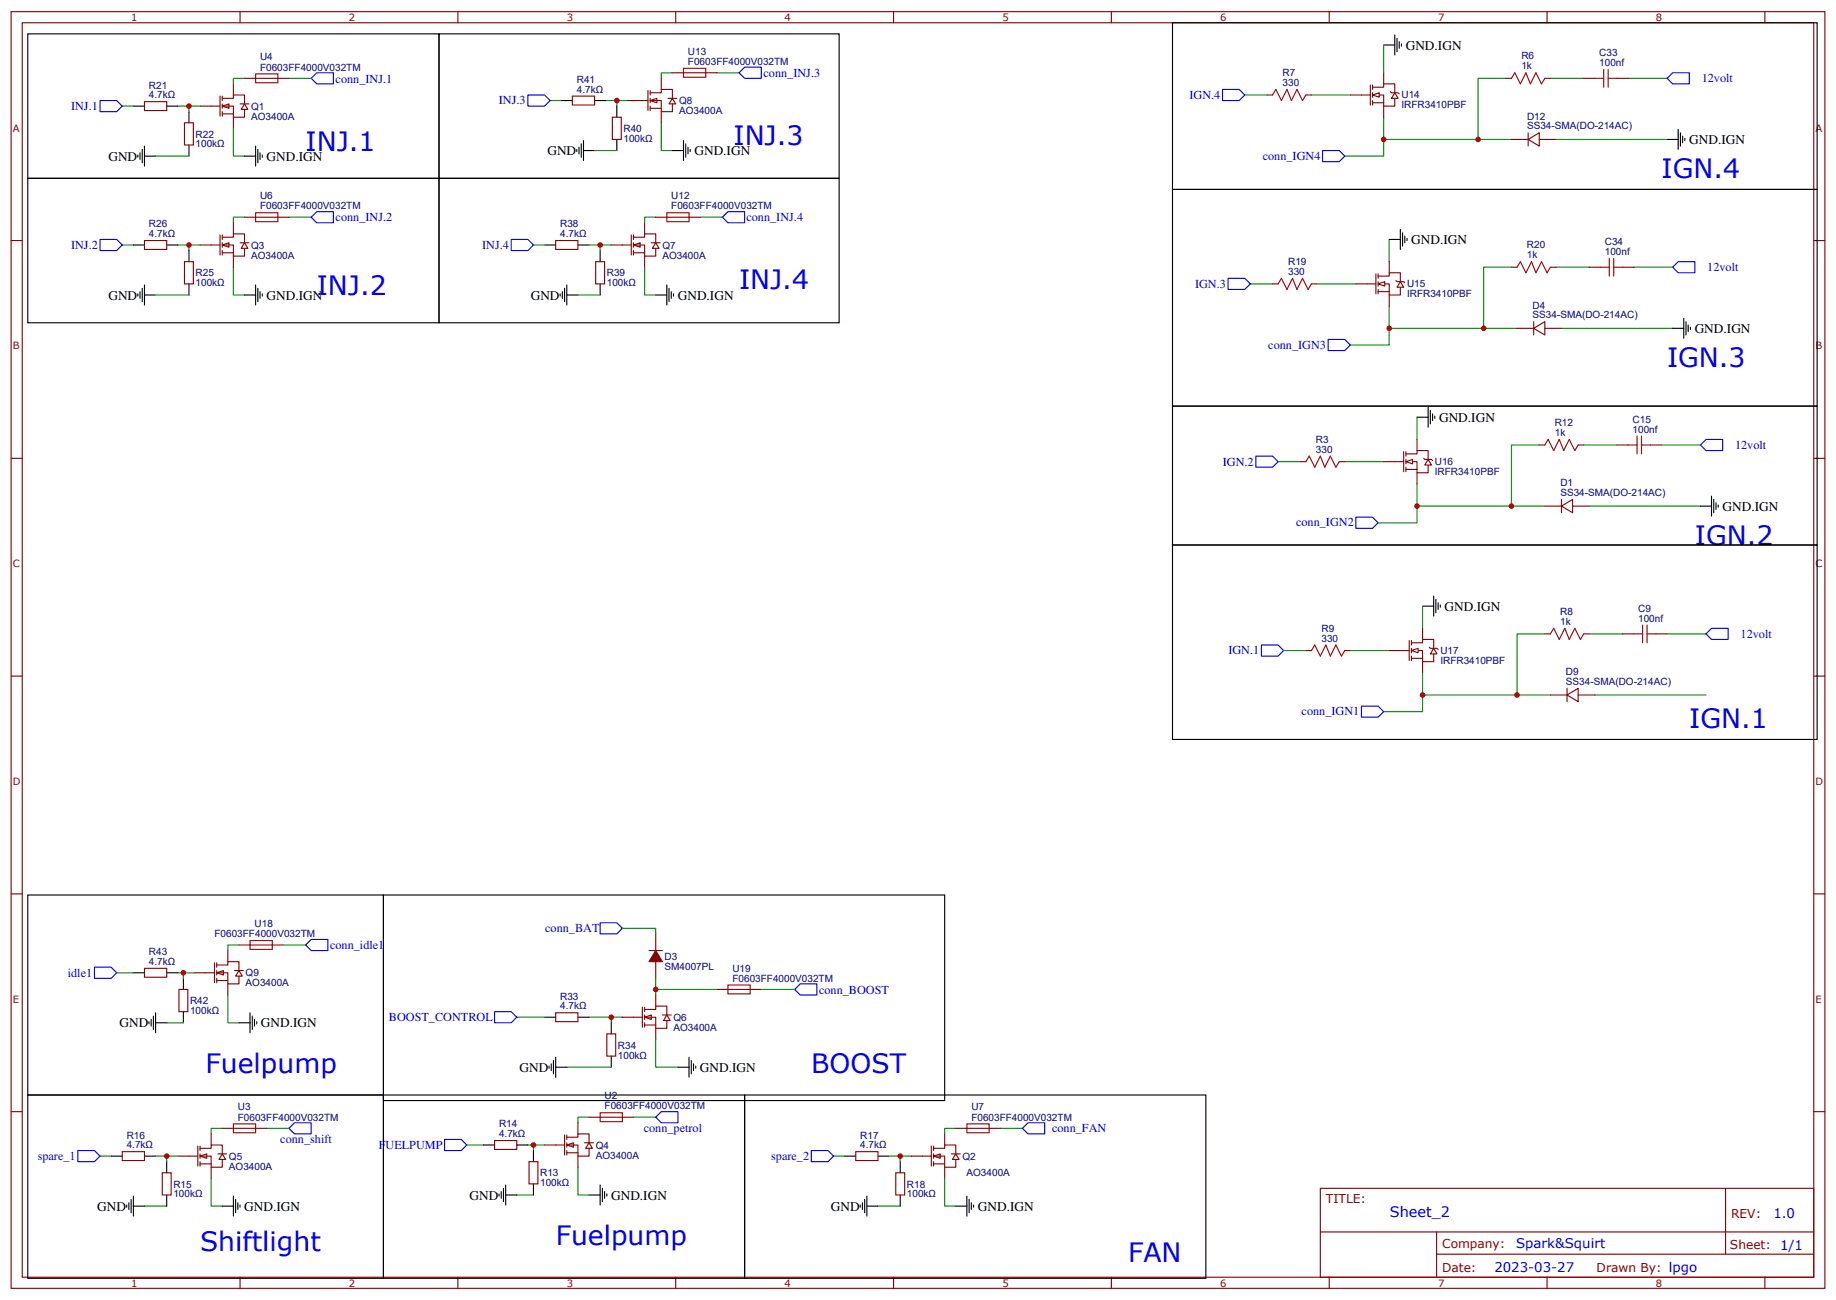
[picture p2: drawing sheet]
<svg xmlns="http://www.w3.org/2000/svg" width="583mm" height="413mm" viewBox="0 0 583 413" stroke-linecap="round" stroke-linejoin="round" font-family="sans-serif">
<g fill="none" stroke="#870000" stroke-width=".35">
<path d="M3.5 3.7h575.8v405.3h-575.8zM7.1 7.2h568.6v398.3h-568.6zM76.2 3.7v3.5M145.3 3.7v3.5M214.5 3.7v3.5M283.6 3.7v3.5M352.8 3.7v3.5M421.9 3.7v3.5M491.1 3.7v3.5M560.2 3.7v3.5M3.5 76.4h3.6M575.7 76.4h3.6"/>
<path d="M3.5 145.5h3.6M575.7 145.5h3.6M3.5 214.7h3.6M575.7 214.7h3.6M3.5 283.8h3.6M575.7 283.8h3.6M3.5 353h3.6M575.7 353h3.6M419.1 377.3h156.6v28.2h-156.6zM547.7 377.3v20.9M419.1 391.1h156.5M456 391.1v14.2"/>
<path d="M456 398.2h119.6M76.2 405.5v3.5M145.3 405.5v3.5M214.5 405.5v3.5M283.6 405.5v3.5M352.8 405.5v3.5M421.9 405.5v3.5M491.1 405.5v3.5M560.2 405.5v3.5"/>
</g>
<path d="M100.5 23.1h5.3v3.5h-5.3l-1.7-1.7z" fill="none" stroke="#00f" stroke-width=".35"/>
<g fill="#fff" stroke="#870000" stroke-width=".35">
<path d="M70.6 33.7l2.1-.7v1.4z"/>
<path d="M77.6 33l1.1 1.7h-2.1z"/>
</g>
<g fill="none" stroke="#870000" stroke-width=".35">
<path d="M45.9 32.3h7v2.8h-7zM58.6 39h2.8v7h-2.8zM63.5 33.7h6.4M69.9 30.5v6.4M70.6 31.2h3.5v-1h3.5v2.8M70.6 33.7h3.5v3.5h3.5v-2.5M70.6 36.2h3.5M70.6 30.5v1.4M70.6 33v1.4M70.6 35.5v1.4M74.1 26.6v3.6M74.1 37.2v3.5"/>
<path d="M76.2 33h2.8M77.6 24.9h14.1M45.9 76.4h7v2.8h-7zM77.6 69h14.1M58.6 83.1h2.8v7h-2.8z"/>
</g>
<path d="M8.8 10.8h130.5v45.8h-130.5zM42.3 33.7h3.6M52.9 33.7h3.5M60 35.5v3.5M60 46v3.6M42.3 77.8h3.6M52.9 77.8h3.5M60 79.6v3.5M60 90.1v3.6" fill="none" stroke="#000" stroke-width=".35"/>
<path d="M38.8 33.7h3.5M56.4 33.7h7.1M60 33.7v1.8M77.6 24.9h-3.5v1.7M91.7 24.9h7.1M74.1 40.7v8.9h3.5M38.8 77.8h3.5M56.4 77.8h7.1M60 77.8v1.8M77.6 69h-3.5v1.7M91.7 69h7.1M74.1 84.8v8.9h3.5" fill="none" stroke="#008700" stroke-width=".35"/>
<path d="M31.8 31.9h5.2l1.8 1.8-1.8 1.8h-5.2zM31.8 76h5.2l1.8 1.8-1.8 1.8h-5.2z" fill="none" stroke="#00f" stroke-width=".35"/>
<path d="M81.1 23.5h7.1v2.8h-7.1zM81.1 67.6h7.1v2.8h-7.1z" fill="none" stroke="#a10000" stroke-width=".35"/>
<g fill="#fff" stroke="#870000" stroke-width=".35">
<path d="M70.6 77.8l2.1-.7v1.4z"/>
<path d="M77.6 77.1l1.1 1.7h-2.1z"/>
</g>
<path d="M63.5 77.8h6.4M69.9 74.6v6.4M70.6 75.3h3.5v-1h3.5v2.8M70.6 77.8h3.5v3.5h3.5v-2.5M70.6 74.6v1.4M70.6 77.1v1.4M70.6 79.6v1.4M74.1 70.7v3.6M76.2 77.1h2.8M70.6 80.3h3.5M74.1 81.3v3.5M192.6 328.3h2.8v7h-2.8z" fill="none" stroke="#870000" stroke-width=".35"/>
<path d="M98.8 69l1.7-1.8h5.3v3.5h-5.3z" fill="none" stroke="#00f" stroke-width=".35"/>
<path d="M8.8 56.6h130.5v45.9h-130.5zM194 324.7v3.6M194 335.3v3.5" fill="none" stroke="#000" stroke-width=".35"/>
<path d="M194 323v1.7" fill="none" stroke="#008700" stroke-width=".35"/>
<g fill="#fff" stroke="#870000" stroke-width=".35">
<path d="M204.6 323l2.1-.7v1.4z"/>
<path d="M211.7 322.3l1 1.7h-2.1z"/>
</g>
<g fill="none" stroke="#870000" stroke-width=".35">
<path d="M181.7 30.5h7v2.8h-7zM194.4 37.2h2.8v7.1h-2.8zM213.4 23.1h14.1M208.1 296.5v5.3M203.9 319.8v6.3M204.6 319.8v1.4M206 301.8h4.3M208.1 305.3v5.3M208.1 315.9v3.5M176.4 321.6h7v2.8h-7zM197.6 323h6.3M204.6 320.5h3.5v-1.1h3.6v2.9"/>
<path d="M204.6 323h3.5v3.5h3.6v-2.5M204.6 325.4h3.5M204.6 322.3v1.4M204.6 324.7v1.4M208.1 326.5v3.5M210.3 322.3h2.8"/>
</g>
<path d="M167.6 30.2h5.3l1.7 1.7-1.7 1.8h-5.3zM190.5 293h5.3l1.8 1.7-1.8 1.8h-5.3zM252.2 314.1l1.8-1.7h5.3v3.5h-5.3zM157 321.2h5.3l1.7 1.8-1.7 1.7h-5.3z" fill="none" stroke="#00f" stroke-width=".35"/>
<path d="M208.1 301.8l2.2 3.5h-4.3z" fill="#870000" stroke="#870000" stroke-width=".35"/>
<path d="M174.6 31.9h3.6M192.3 31.9h7M195.8 31.9v1.8M209.9 39v8.8h3.5M213.4 23.1h-3.5v1.8M227.5 23.1h7.1M197.6 294.7h10.5v1.8M208.1 310.6v5.3M164 323h8.9M187 323h10.6" fill="none" stroke="#008700" stroke-width=".35"/>
<path d="M178.2 31.9h3.5M188.7 31.9h3.6M195.8 33.7v3.5M195.8 44.3v3.5M121.7 284.2h178.2v65.2h-178.2zM172.9 323h3.5M183.4 323h3.6" fill="none" stroke="#000" stroke-width=".35"/>
<path d="M217 21.7h7v2.8h-7z" fill="none" stroke="#a10000" stroke-width=".35"/>
<g fill="#fff" stroke="#870000" stroke-width=".35">
<path d="M206.4 31.9l2.1-.7v1.4z"/>
<path d="M213.4 31.2l1.1 1.8h-2.1z"/>
</g>
<path d="M199.3 31.9h6.4M205.7 28.8v6.3M206.4 29.5h3.5v-1.1h3.5v2.8M206.4 31.9h3.5v3.6h3.5v-2.5M206.4 34.4h3.5M206.4 28.8v1.4M206.4 31.2v1.4M206.4 33.7v1.4M209.9 24.9v3.5M209.9 35.5v3.5M212 31.2h2.8" fill="none" stroke="#870000" stroke-width=".35"/>
<path d="M234.6 23.1l1.8-1.8h5.3v3.6h-5.3zM229.3 69l1.8-1.8h5.3v3.5h-5.3z" fill="none" stroke="#00f" stroke-width=".35"/>
<path d="M139.3 10.8h127v45.8h-127zM139.3 56.6h127v45.9h-127z" fill="none" stroke="#000" stroke-width=".35"/>
<g fill="#fff" stroke="#870000" stroke-width=".35">
<path d="M201.1 77.8l2.1-.7v1.4z"/>
<path d="M208.1 77.1l1.1 1.7h-2.1z"/>
</g>
<g fill="none" stroke="#870000" stroke-width=".35">
<path d="M402.2 30.2h1.7M414.5 30.2h1.8M428.6 30.2h6.4M435 27v6.3M435.7 30.2h3.5v3.5h3.5v-2.5M435.7 27.7h3.5v-1.1h3.5v2.9M435.7 27v1.4M435.7 29.5v1.4M435.7 31.9v1.4M435.7 32.6h3.5M439.2 23.1v3.5M439.2 33.7v3.5"/>
<path d="M441.3 29.1l.4 .4h2.1l.3 .3M478 24.9h1.8M490.4 24.9h1.7M502.7 24.9h3.5M513.3 24.9h3.5M176.4 76.4h7v2.8h-7zM194 77.8h6.4M200.4 74.6v6.4M201.1 75.3h3.5v-1h3.5v2.8M201.1 77.8h3.5v3.5h3.5v-2.5M201.1 74.6v1.4M201.1 77.1v1.4"/>
<path d="M201.1 79.6v1.4M204.6 70.7v3.6M206.7 77.1h2.9M208.1 69h14.2M189.1 83.1h2.8v7h-2.8zM201.1 80.3h3.5M204.6 81.3v3.5M403.9 90.1h1.8M416.3 90.1h1.7M479.8 84.8h1.7M492.1 84.8h1.8M504.5 84.8h3.5"/>
<path d="M515.1 84.8h3.5M412.8 146.6h1.7M425.1 146.6h1.8M488.6 141.3h1.8M500.9 141.3h1.8M513.3 141.3h3.5M523.9 141.3h3.5M414.5 206.6h1.8M426.9 206.6h1.7M490.4 201.3h1.7M502.7 201.3h1.8M515.1 201.3h3.5"/>
<path d="M525.6 201.3h3.6"/>
</g>
<g fill="none" stroke="#000" stroke-width=".35">
<path d="M529.2 44.3h3.5M532.7 41.1v6.3M533.4 42.2v4.2M534.1 43.2v2.1M534.8 43.9v.7M172.9 77.8h3.5M183.4 77.8h3.6M190.5 79.6v3.5M441 76h3.5M444.5 72.8v6.4M445.2 73.9v4.2M445.9 75v2.1"/>
<path d="M446.6 75.7v.7M190.5 90.1v3.6M530.9 104.2h3.6M534.5 101.1v6.3M535.2 102.1v4.3M535.9 103.2v2.1M536.6 103.9v.7M449.8 132.5h3.5M453.3 129.3v6.3M454 130.4v4.2M454.7 131.4v2.1M455.4 132.1v.7"/>
<path d="M543.3 157.5v6.4M544 158.6v4.2M544.7 159.6v2.1M539.8 160.7h3.5M545.4 160.3v.7M451.6 192.4h3.5M455.1 189.3v6.3M455.8 190.3v4.3M456.5 191.4v2.1M457.2 192.1v.7"/>
</g>
<g fill="none" stroke="#008700" stroke-width=".35">
<path d="M395.1 30.2h7.1M416.3 30.2h12.3M439.2 37.2v12.4h-12.3M478 24.9h-8.8v19.4h10.6M492.1 24.9h10.6M516.8 24.9h12.4M439.2 44.3h30M493.9 44.3h35.3M169.3 77.8h3.6M187 77.8h7M190.5 77.8v1.8M208.1 69h-3.5v1.7"/>
<path d="M222.3 69h7M441 76v7.1M204.6 84.8v8.9h3.5M396.9 90.1h7M418 90.1h12.4M441 97.2v7h30M479.8 84.8h-8.8v19.4h10.5M493.9 84.8h10.6M518.6 84.8h12.3M441 104.2v5.3h-12.4M495.7 104.2h35.2M449.8 132.5v7"/>
<path d="M405.7 146.6h7.1M426.9 146.6h12.3M449.8 153.6v7.1h30M488.6 141.3h-8.8v19.4h10.6M502.7 141.3h10.6M527.4 141.3h12.4M449.8 160.7v5.3h-12.4M504.5 160.7h35.3M451.6 192.4v7.1M407.5 206.6h7M428.6 206.6h12.4M451.6 213.6v7.1h29.9"/>
<path d="M490.4 201.3h-8.9v19.4h10.6M504.5 201.3h10.6M529.2 201.3h12.3M451.6 220.7v5.3h-12.4M506.2 220.7h35.3"/>
</g>
<g fill="none" stroke="#00f" stroke-width=".35">
<path d="M388.1 28.4h5.2l1.8 1.8-1.8 1.7h-5.2zM529.2 24.9l1.7-1.8h5.3v3.5h-5.3zM419.8 47.8h5.3l1.8 1.8-1.8 1.7h-5.3zM162.3 76h5.3l1.7 1.8-1.7 1.8h-5.3zM389.8 88.4h5.3l1.8 1.7-1.8 1.8h-5.3zM530.9 84.8l1.8-1.7h5.3v3.5h-5.3zM421.6 107.8h5.3l1.7 1.7-1.7 1.8h-5.3zM398.6 144.8h5.3l1.8 1.8-1.8 1.7h-5.3zM539.8 141.3l1.7-1.8h5.3v3.6h-5.3zM430.4 164.2h5.3l1.7 1.8-1.7 1.7h-5.3zM400.4 204.8h5.3l1.8 1.8-1.8 1.7h-5.3zM541.5 201.3l1.8-1.8h5.3v3.5h-5.3z"/>
<path d="M432.2 224.2h5.2l1.8 1.8-1.8 1.7h-5.2z"/>
</g>
<g fill="none" stroke="#a10000" stroke-width=".35">
<path d="M403.9 30.2l1.1-1.8 1.8 3.5 1.7-3.5 1.4 3.5 1.8-3.5 1.8 3.5 1-1.7M479.8 24.9l1-1.8 1.8 3.5 1.8-3.5 1.4 3.5 1.7-3.5 1.8 3.5 1.1-1.7M506.2 24.9h2.9M509.1 22v5.7M510.5 24.9h2.8M510.5 22v5.7M211.7 67.6h7v2.8h-7zM405.7 90.1l1.1-1.7 1.7 3.5 1.8-3.5 1.4 3.5 1.8-3.5 1.7 3.5 1.1-1.8M481.5 84.8l1.1-1.7 1.8 3.5 1.7-3.5 1.4 3.5 1.8-3.5 1.8 3.5 1-1.8M508 84.8h2.8M510.8 82v5.7M512.2 84.8h2.9"/>
<path d="M512.2 82v5.7M519.6 138.5v5.6M521.1 138.5v5.6M414.5 146.6l1.1-1.8 1.7 3.5 1.8-3.5 1.4 3.5 1.8-3.5 1.7 3.5 1.1-1.7M490.4 141.3l1-1.8 1.8 3.6 1.7-3.6 1.5 3.6 1.7-3.6 1.8 3.6 1-1.8M516.8 141.3h2.8M521.1 141.3h2.8M521.4 198.4v5.7M522.8 198.4v5.7M416.3 206.6l1-1.8 1.8 3.5 1.8-3.5 1.4 3.5 1.7-3.5 1.8 3.5 1.1-1.7M492.1 201.3l1.1-1.8 1.7 3.5 1.8-3.5 1.4 3.5 1.8-3.5 1.8 3.5 1-1.7M518.6 201.3h2.8"/>
<path d="M522.8 201.3h2.8"/>
</g>
<g fill="#fff" stroke="#870000" stroke-width=".35">
<path d="M442.7 29.5l1.1 1.7h-2.1z"/>
<path d="M435.7 30.2l2.1-.7v1.4z"/>
</g>
<path d="M439.2 14.3h3.5M442.7 11.1v6.4M443.4 12.2v4.2M444.1 13.2v2.1M444.9 13.9v.7" fill="none" stroke="#000" stroke-width=".35"/>
<path d="M439.2 14.3v8.8" fill="none" stroke="#008700" stroke-width=".35"/>
<path d="M430.4 90.1h6.3M436.7 87v6.3M437.4 90.1h3.6v3.6h3.5v-2.5M437.4 87.7h3.6v-1.1h3.5v2.8M437.4 87v1.4M437.4 89.4v1.4M437.4 91.9v1.4M437.4 92.6h3.6M441 83.1v3.5M441 93.7v3.5M443.1 89.1l.3 .3h2.2l.3 .4" fill="none" stroke="#870000" stroke-width=".35"/>
<g fill="#fff" stroke="#870000" stroke-width=".35">
<path d="M444.5 89.4l1.1 1.8h-2.2z"/>
<path d="M437.4 90.1l2.2-.7v1.4z"/>
</g>
<path d="M449.8 139.5v3.6M439.2 146.6h6.4M445.6 143.4v6.4M446.3 146.6h3.5v3.5h3.5v-2.5M446.3 144.1h3.5v-1h3.5v2.8M446.3 143.4v1.4M446.3 145.9v1.4M446.3 148.3v1.5M446.3 149h3.5M449.8 150.1v3.5M451.9 145.5l.4 .4h2.1l.3 .3" fill="none" stroke="#870000" stroke-width=".35"/>
<g fill="#fff" stroke="#870000" stroke-width=".35">
<path d="M453.3 145.9l1.1 1.7h-2.1z"/>
<path d="M446.3 146.6l2.1-.7v1.4z"/>
</g>
<path d="M451.6 199.5v3.5M441 206.6h6.3M447.3 203.4v6.3M448 206.6h3.6v3.5h3.5v-2.5M448 204.1h3.6v-1.1h3.5v2.8M448 203.4v1.4M448 205.8v1.5M448 208.3v1.4M448 209h3.6M451.6 210.1v3.5M453.7 205.5l.3 .3h2.1l.4 .4" fill="none" stroke="#870000" stroke-width=".35"/>
<g fill="#fff" stroke="#870000" stroke-width=".35">
<path d="M455.1 205.8l1 1.8h-2.1z"/>
<path d="M448 206.6l2.1-.8v1.5z"/>
</g>
<g fill="none" stroke="#870000" stroke-width=".35">
<path d="M479.8 44.3h5.3M485.1 44.3l3.5-2.1v4.2zM485.1 42.2v4.2M488.6 44.3h5.3M481.5 104.2h5.3M486.8 104.2l3.6-2.1v4.3zM486.8 102.1v4.3M490.4 104.2h5.3M495.7 158.6v4.2M490.4 160.7h5.3M495.7 160.7l3.5-2.1v4.2zM499.2 160.7h5.3"/>
<path d="M497.4 218.5v4.3M492.1 220.7h5.3M497.4 220.7l3.5-2.2v4.3zM500.9 220.7h5.3M75.8 300h14.2"/>
</g>
<g fill="none" stroke="#000" stroke-width=".35">
<path d="M372.2 7.2h204.6v52.9h-204.6zM43.7 49.2v.7M44.5 48.5v2.1M45.2 47.4v4.3M45.9 49.6h3.5M45.9 46.4v6.3M77.6 49.6h3.5M81.1 46.4v6.3M81.8 47.4v4.3M82.6 48.5v2.1M83.3 49.2v.7M183.1 47.4v.8"/>
<path d="M183.8 46.7v2.2M184.5 45.7v4.2M185.2 47.8h3.5M185.2 44.6v6.4M213.4 47.8h3.6M217 44.6v6.4M217.7 45.7v4.2M218.4 46.7v2.2M219.1 47.4v.8M372.2 60.1h204.6v68.8h-204.6zM43.7 93.3v.7M44.5 92.6v2.1"/>
<path d="M45.2 91.5v4.3M45.9 93.7h3.5M45.9 90.5v6.3M77.6 93.7h3.5M81.1 90.5v6.3M81.8 91.5v4.3M82.6 92.6v2.1M83.3 93.3v.7M177.8 93.3v.7M178.5 92.6v2.1M179.2 91.5v4.3M179.9 93.7h3.5"/>
<path d="M179.9 90.5v6.3M208.1 93.7h3.6M211.7 90.5v6.3M212.4 91.5v4.3M213.1 92.6v2.1M213.8 93.3v.7M372.2 128.9h204.6v44.1h-204.6zM372.2 173h204.6v61.8h-204.6z"/>
</g>
<path d="M49.4 49.6h10.6M188.7 47.8h7.1M49.4 93.7h10.6M183.4 93.7h7.1" fill="none" stroke="#008700" stroke-width=".35"/>
<path d="M79.4 298.6h7v2.8h-7z" fill="none" stroke="#a10000" stroke-width=".35"/>
<path d="M30 307.1h5.3l1.7 1.8-1.7 1.7h-5.3zM97 300l1.8-1.7h5.3v3.5h-5.3z" fill="none" stroke="#00f" stroke-width=".35"/>
<g fill="#fff" stroke="#870000" stroke-width=".35">
<path d="M68.8 308.9l2.1-.7v1.4z"/>
<path d="M75.8 308.2l1.1 1.7h-2.1z"/>
</g>
<g fill="none" stroke="#870000" stroke-width=".35">
<path d="M45.9 307.4h7v2.9h-7zM56.8 314.1h2.8v7.1h-2.8zM61.7 308.9h6.4M68.1 305.7v6.3M68.8 306.4h3.5v-1.1h3.5v2.9M68.8 308.9h3.5v3.5h3.5v-2.5M68.8 311.3h3.5M68.8 305.7v1.4M68.8 308.2v1.4M68.8 310.6v1.4M72.3 301.8v3.5M72.3 312.4v3.5"/>
<path d="M74.4 308.2h2.9M187 354.7h14.1"/>
</g>
<g fill="none" stroke="#000" stroke-width=".35">
<path d="M42.3 308.9h3.6M52.9 308.9h3.5M58.2 310.6v3.5M47.3 324.4v.7M48 323.7v2.1M48.7 322.6v4.2M49.4 324.7h3.5M49.4 321.6v6.3M58.2 321.2v3.5M75.8 324.7h3.6M79.4 321.6v6.3M80.1 322.6v4.2"/>
<path d="M80.8 323.7v2.1M81.5 324.4v.7M42.3 379.8v6.3M74.1 379.8v6.3M158.4 379.1v.7M159.1 378.4v2.1M159.8 377.3v4.2M160.5 379.4h3.5M160.5 376.2v6.4M187 379.4h3.5M190.5 376.2v6.4M191.2 377.3v4.2"/>
<path d="M191.9 378.4v2.1M192.6 379.1v.7M275.2 379.8v6.3M306.9 379.8v6.3M40.2 382.6v.7M40.9 381.9v2.1M41.6 380.8v4.3M42.3 382.9h3.6M70.6 382.9h3.5M74.8 380.8v4.3M75.5 381.9v2.1M76.2 382.6v.7"/>
<path d="M273.1 382.6v.7M273.8 381.9v2.1M274.5 380.8v4.3M275.2 382.9h3.5M303.4 382.9h3.5M307.6 380.8v4.3M308.3 381.9v2.1M309 382.6v.7"/>
</g>
<path d="M37 308.9h5.3M56.4 308.9h5.3M58.2 308.9v1.7M72.3 315.9v8.8h3.5M75.8 300h-3.5v1.8M90 300h7M52.9 324.7h5.3M164 379.4h5.3M45.9 382.9h7M278.7 382.9h7.1" fill="none" stroke="#008700" stroke-width=".35"/>
<path d="M93.5 356.5h5.3v3.5h-5.3l-1.8-1.8zM141.1 361.8h5.3l1.8 1.7-1.8 1.8h-5.3z" fill="none" stroke="#00f" stroke-width=".35"/>
<path d="M190.5 353.3h7.1v2.8h-7.1z" fill="none" stroke="#a10000" stroke-width=".35"/>
<g fill="#fff" stroke="#870000" stroke-width=".35">
<path d="M63.5 367.1l2.1-.7v1.4z"/>
<path d="M70.6 366.4l1 1.7h-2.1z"/>
</g>
<g fill="none" stroke="#870000" stroke-width=".35">
<path d="M38.8 365.7h7.1v2.8h-7.1zM51.5 372.4h2.8v7h-2.8zM56.4 367.1h6.4M62.8 363.9v6.3M63.5 364.6h3.5v-1.1h3.6v2.9M63.5 367.1h3.5v3.5h3.6v-2.5M63.5 369.5h3.5M63.5 363.9v1.4M63.5 366.4v1.4M63.5 368.8v1.4M67 360v3.5M67 370.6v3.5"/>
<path d="M69.1 366.4h2.9M157 362.1h7v2.8h-7zM167.9 368.8h2.8v7.1h-2.8z"/>
</g>
<path d="M35.3 367.1h3.5M45.9 367.1h3.5M52.9 368.8v3.6M52.9 379.4v3.5M153.5 363.5h3.5M164 363.5h3.6M169.3 365.3v3.5M169.3 375.9v3.5" fill="none" stroke="#000" stroke-width=".35"/>
<path d="M70.6 358.2h-3.6v1.8M84.7 358.2h7M187 354.7h-3.6v1.8M201.1 354.7h7M31.8 367.1h3.5M49.4 367.1h7M52.9 367.1v1.7M67 374.1v8.8h3.6M148.2 363.5h5.3M167.6 363.5h5.3M169.3 363.5v1.8M183.4 370.6v8.8h3.6" fill="none" stroke="#008700" stroke-width=".35"/>
<path d="M24.7 365.3h5.3l1.8 1.8-1.8 1.7h-5.3z" fill="none" stroke="#00f" stroke-width=".35"/>
<g fill="#fff" stroke="#870000" stroke-width=".35">
<path d="M179.9 363.5l2.1-.7v1.4z"/>
<path d="M187 362.8l1 1.8h-2.1z"/>
</g>
<path d="M183.4 356.5v3.5M172.9 363.5h6.3M179.2 360.4v6.3M179.9 361.1h3.5v-1.1h3.6v2.8M179.9 363.5h3.5v3.6h3.6v-2.5M179.9 366h3.5M179.9 360.4v1.4M179.9 362.8v1.4M179.9 365.3v1.4M183.4 367.1v3.5M185.6 362.8h2.8" fill="none" stroke="#870000" stroke-width=".35"/>
<path d="M209.9 353h5.3v3.5h-5.3l-1.8-1.8z" fill="none" stroke="#00f" stroke-width=".35"/>
<g fill="#fff" stroke="#870000" stroke-width=".35">
<path d="M296.3 367.1l2.2-.7v1.4z"/>
<path d="M303.4 366.4l1 1.7h-2.1z"/>
</g>
<g fill="none" stroke="#870000" stroke-width=".35">
<path d="M227.5 314.1h14.2M70.6 358.2h14.1M303.4 358.2h14.1M271.6 365.7h7.1v2.8h-7.1zM284.3 372.4h2.9v7h-2.9zM289.3 367.1h6.3M295.6 363.9v6.3M296.3 364.6h3.6v-1.1h3.5v2.9M296.3 367.1h3.6v3.5h3.5v-2.5M296.3 369.5h3.6M296.3 363.9v1.4M296.3 366.4v1.4"/>
<path d="M296.3 368.8v1.4M299.9 360v3.5M299.9 370.6v3.5M302 366.4h2.8"/>
</g>
<g fill="none" stroke="#000" stroke-width=".35">
<path d="M8.8 284.2h112.9v63.5h-112.9zM174.3 338.5v.7M175 337.8v2.1M175.7 336.7v4.3M176.4 338.8h3.5M176.4 335.7v6.3M215.2 338.8h3.5M218.7 335.7v6.3M219.4 336.7v4.3M220.1 337.8v2.1M220.8 338.5v.7M8.8 347.7h112.9v58.2h-112.9z"/>
<path d="M121.7 347.7h114.7v58.2h-114.7zM236.4 347.7h146.4v58.2h-146.4zM268.1 367.1h3.5M278.7 367.1h3.5M285.8 368.8v3.6M285.8 379.4v3.5"/>
</g>
<path d="M208.1 314.1h19.4M241.7 314.1h10.5M179.9 338.8h14.1M208.1 330v8.8h7.1M303.4 358.2h-3.5v1.8M317.5 358.2h7.1M264.6 367.1h3.5M282.2 367.1h7.1M285.8 367.1v1.7M299.9 374.1v8.8h3.5" fill="none" stroke="#008700" stroke-width=".35"/>
<path d="M324.6 358.2l1.7-1.7h5.3v3.5h-5.3zM257.5 365.3h5.3l1.8 1.8-1.8 1.7h-5.3z" fill="none" stroke="#00f" stroke-width=".35"/>
<path d="M231.1 312.7h7v2.9h-7zM74.1 356.8h7v2.9h-7zM306.9 356.8h7.1v2.9h-7.1z" fill="none" stroke="#a10000" stroke-width=".35"/>
<g fill="#c00">
<circle cx="60" cy="33.7" r=".88"/>
<circle cx="60" cy="77.8" r=".88"/>
<circle cx="194" cy="323" r=".88"/>
<circle cx="208.1" cy="314.1" r=".88"/>
<circle cx="195.8" cy="31.9" r=".88"/>
<circle cx="190.5" cy="77.8" r=".88"/>
<circle cx="471" cy="104.2" r=".88"/>
<circle cx="441" cy="104.2" r=".88"/>
<circle cx="469.2" cy="44.3" r=".88"/>
<circle cx="479.8" cy="160.7" r=".88"/>
<circle cx="449.8" cy="160.7" r=".88"/>
<circle cx="451.6" cy="220.7" r=".88"/>
<circle cx="481.5" cy="220.7" r=".88"/>
<circle cx="439.2" cy="44.3" r=".88"/>
<circle cx="58.2" cy="308.9" r=".88"/>
<circle cx="52.9" cy="367.1" r=".88"/>
<circle cx="169.3" cy="363.5" r=".88"/>
<circle cx="285.8" cy="367.1" r=".88"/>
</g>
<g font-size="8.5" fill="#00f">
<text x="97" y="47.8">INJ.1</text>
<text x="232.8" y="46">INJ.3</text>
<text x="527.4" y="56.6">IGN.4</text>
<text x="100.5" y="93.7">INJ.2</text>
<text x="234.6" y="91.9">INJ.4</text>
<text x="529.2" y="116.6">IGN.3</text>
<text x="538" y="173">IGN.2</text>
<text x="536.2" y="231.2">IGN.1</text>
<text x="65.3" y="340.6">Fuelpump</text>
<text x="257.5" y="340.6">BOOST</text>
<text x="176.4" y="395.3">Fuelpump</text>
<text x="63.5" y="397.1">Shiftlight</text>
<text x="358.1" y="400.6">FAN</text>
</g>
<text font-size="4.6" fill="#00f" x="441.2" y="386.3">Sheet_2</text>
<g font-size="4.2">
<text x="446.2" y="15.7">GND.IGN</text>
<text x="536.2" y="45.7">GND.IGN</text>
<text x="34.4" y="51">GND</text>
<text x="84.6" y="51">GND.IGN</text>
<text x="173.8" y="49.2">GND</text>
<text x="220.4" y="49.2">GND.IGN</text>
<text x="448" y="77.5">GND.IGN</text>
<text x="34.4" y="95.1">GND</text>
<text x="84.6" y="95.1">GND.IGN</text>
<text x="168.5" y="95.1">GND</text>
<text x="215.1" y="95.1">GND.IGN</text>
<text x="537.9" y="105.7">GND.IGN</text>
<text x="456.8" y="133.9">GND.IGN</text>
<text x="546.7" y="162.1">GND.IGN</text>
<text x="458.6" y="193.9">GND.IGN</text>
<text x="37.9" y="326.2">GND</text>
<text x="82.8" y="326.2">GND.IGN</text>
<text x="164.9" y="340.3">GND</text>
<text x="222.2" y="340.3">GND.IGN</text>
<text x="149.1" y="380.9">GND</text>
<text x="194" y="380.8">GND.IGN</text>
<text x="30.9" y="384.4">GND</text>
<text x="77.6" y="384.4">GND.IGN</text>
<text x="263.7" y="384.4">GND</text>
<text x="310.4" y="384.4">GND.IGN</text>
</g>
<g font-size="4.2" fill="#00f">
<text x="562.9" y="386.6">1.0</text>
<text x="481.3" y="396.1">Spark&amp;Squirt</text>
<text x="474.4" y="403.9">2023-03-27</text>
</g>
<g font-size="3.9" fill="#00f">
<text x="106.5" y="26.2">conn_INJ.1</text>
<text x="242.4" y="24.4">conn_INJ.3</text>
<text x="540.2" y="26.2">12volt</text>
<text x="22.5" y="34.9">INJ.1</text>
<text x="158.4" y="33.1">INJ.3</text>
<text x="377.6" y="31.3">IGN.4</text>
<text x="400.8" y="50.7">conn_IGN4</text>
<text x="106.5" y="70.2">conn_INJ.2</text>
<text x="236.9" y="70.3">conn_INJ.4</text>
<text x="22.5" y="79.1">INJ.2</text>
<text x="153.1" y="79">INJ.4</text>
<text x="541.9" y="86.2">12volt</text>
<text x="379.3" y="91.3">IGN.3</text>
<text x="402.6" y="110.7">conn_IGN3</text>
<text x="550.7" y="142.6">12volt</text>
<text x="388.2" y="147.8">IGN.2</text>
<text x="411.4" y="167.1">conn_IGN2</text>
<text x="552.5" y="202.6">12volt</text>
<text x="389.9" y="207.7">IGN.1</text>
<text x="413.2" y="227.1">conn_IGN1</text>
<text x="173.1" y="296">conn_BAT</text>
<text x="104.8" y="301.4">conn_idle1</text>
<text x="21.5" y="310.1">idle1</text>
<text x="260" y="315.5">conn_BOOST</text>
<text x="123.5" y="324.2">BOOST_CONTROL</text>
<text x="204.3" y="359.5">conn_petrol</text>
<text x="333.9" y="359.5">conn_FAN</text>
<text x="89" y="363">conn_shift</text>
<text x="120.2" y="364.8">FUELPUMP</text>
<text x="12" y="368.3">spare_1</text>
<text x="244.8" y="368.3">spare_2</text>
</g>
<g font-size="3.9" fill="#800">
<text x="420.9" y="381.9">TITLE:</text>
<text x="549.5" y="386.6">REV:</text>
<text x="457.8" y="396.1">Company:</text>
<text x="549.1" y="396.7">Sheet: 1/1</text>
<text x="457.8" y="403.8">Date:</text>
<text x="506.8" y="403.8">Drawn By: lpgo</text>
</g>
<g font-size="3.2" fill="#800">
<text x="41.6" y="6.7">1</text>
<text x="110.8" y="6.7">2</text>
<text x="179.9" y="6.7">3</text>
<text x="249.1" y="6.7">4</text>
<text x="318.2" y="6.7">5</text>
<text x="387.3" y="6.7">6</text>
<text x="456.5" y="6.7">7</text>
<text x="525.6" y="6.7">8</text>
<text x="4.1" y="41.8">A</text>
<text x="576.3" y="41.8">A</text>
<text x="4.1" y="110.9">B</text>
<text x="576.3" y="110.9">B</text>
<text x="4.1" y="180.1">C</text>
<text x="576.3" y="180.1">C</text>
<text x="4.1" y="249.2">D</text>
<text x="576.3" y="249.2">D</text>
<text x="4.1" y="318.4">E</text>
<text x="576.3" y="318.4">E</text>
<text x="41.6" y="408.5">1</text>
<text x="110.8" y="408.5">2</text>
<text x="179.9" y="408.5">3</text>
<text x="249.1" y="408.5">4</text>
<text x="318.2" y="408.5">5</text>
<text x="387.3" y="408.5">6</text>
<text x="456.5" y="408.5">7</text>
<text x="525.6" y="408.5">8</text>
</g>
<g font-size="3.2" fill="#000080">
<text x="218.4" y="17.4">U13</text>
<text x="507.6" y="17.8">C33</text>
<text x="82.6" y="22.4">F0603FF4000V032TM</text>
<text x="82.6" y="19.2">U4</text>
<text x="218.4" y="20.6">F0603FF4000V032TM</text>
<text x="482.9" y="22">1k</text>
<text x="482.9" y="18.8">R6</text>
<text x="507.6" y="21">100nf</text>
<text x="47.3" y="28.1">R21</text>
<text x="183.1" y="29.5">4.7kΩ</text>
<text x="183.1" y="26.3">R41</text>
<text x="407.1" y="27.3">330</text>
<text x="407.1" y="24.2">R7</text>
<text x="47.3" y="31.2">4.7kΩ</text>
<text x="79.7" y="34.9">Q1</text>
<text x="215.5" y="33.1">Q8</text>
<text x="444.9" y="34.4">IRFR3410PBF</text>
<text x="444.9" y="31.2">U14</text>
<text x="79.7" y="38">AO3400A</text>
<text x="197.9" y="41.9">R40</text>
<text x="215.5" y="36.2">AO3400A</text>
<text x="484.7" y="41.1">SS34-SMA(DO-214AC)</text>
<text x="484.7" y="38">D12</text>
<text x="62.1" y="46.8">100kΩ</text>
<text x="62.1" y="43.7">R22</text>
<text x="197.9" y="45">100kΩ</text>
<text x="82.6" y="63.3">U6</text>
<text x="213.1" y="63.3">U12</text>
<text x="82.6" y="66.5">F0603FF4000V032TM</text>
<text x="213.1" y="66.5">F0603FF4000V032TM</text>
<text x="47.3" y="75.3">4.7kΩ</text>
<text x="47.3" y="72.2">R26</text>
<text x="177.8" y="75.3">4.7kΩ</text>
<text x="177.8" y="72.2">R38</text>
<text x="509.4" y="77.7">C34</text>
<text x="79.7" y="82.1">AO3400A</text>
<text x="79.7" y="79">Q3</text>
<text x="210.3" y="82.1">AO3400A</text>
<text x="210.3" y="79">Q7</text>
<text x="484.7" y="82">1k</text>
<text x="484.7" y="78.8">R20</text>
<text x="509.4" y="81">100nf</text>
<text x="62.1" y="87.8">R25</text>
<text x="192.6" y="87.8">R39</text>
<text x="408.9" y="87.3">330</text>
<text x="408.9" y="84.1">R19</text>
<text x="62.1" y="90.9">100kΩ</text>
<text x="192.6" y="90.9">100kΩ</text>
<text x="446.6" y="94.4">IRFR3410PBF</text>
<text x="446.6" y="91.2">U15</text>
<text x="486.5" y="101.1">SS34-SMA(DO-214AC)</text>
<text x="486.5" y="98">D4</text>
<text x="493.5" y="135.2">R12</text>
<text x="518.2" y="137.4">100nf</text>
<text x="518.2" y="134.2">C15</text>
<text x="417.7" y="143.8">330</text>
<text x="417.7" y="140.6">R3</text>
<text x="493.5" y="138.5">1k</text>
<text x="455.4" y="147.6">U16</text>
<text x="455.4" y="150.8">IRFR3410PBF</text>
<text x="495.3" y="154.4">D1</text>
<text x="495.3" y="157.5">SS34-SMA(DO-214AC)</text>
<text x="495.3" y="195.2">R8</text>
<text x="520" y="197.4">100nf</text>
<text x="520" y="194.2">C9</text>
<text x="419.5" y="203.7">330</text>
<text x="419.5" y="200.5">R9</text>
<text x="495.3" y="198.4">1k</text>
<text x="457.2" y="207.6">U17</text>
<text x="457.2" y="210.8">IRFR3410PBF</text>
<text x="497.1" y="214.4">D9</text>
<text x="497.1" y="217.5">SS34-SMA(DO-214AC)</text>
<text x="68.1" y="297.6">F0603FF4000V032TM</text>
<text x="80.8" y="294.3">U18</text>
<text x="47.3" y="303.3">R43</text>
<text x="211" y="304.7">D3</text>
<text x="47.3" y="306.4">4.7kΩ</text>
<text x="78" y="310">Q9</text>
<text x="211" y="307.9">SM4007PL</text>
<text x="232.5" y="311.7">F0603FF4000V032TM</text>
<text x="232.5" y="308.5">U19</text>
<text x="78" y="313.2">AO3400A</text>
<text x="177.8" y="317.4">R33</text>
<text x="60.3" y="322">100kΩ</text>
<text x="60.3" y="318.9">R42</text>
<text x="177.8" y="320.5">4.7kΩ</text>
<text x="213.8" y="327.3">AO3400A</text>
<text x="213.8" y="324.1">Q6</text>
<text x="196.1" y="333">R34</text>
<text x="196.1" y="336.1">100kΩ</text>
<text x="75.5" y="352.6">U3</text>
<text x="191.9" y="352.2">F0603FF4000V032TM</text>
<text x="191.9" y="349">U2</text>
<text x="308.3" y="352.6">U7</text>
<text x="75.5" y="355.8">F0603FF4000V032TM</text>
<text x="158.4" y="357.9">R14</text>
<text x="308.3" y="355.8">F0603FF4000V032TM</text>
<text x="40.2" y="364.6">4.7kΩ</text>
<text x="40.2" y="361.5">R16</text>
<text x="158.4" y="361.1">4.7kΩ</text>
<text x="189.1" y="364.7">Q4</text>
<text x="273.1" y="364.6">4.7kΩ</text>
<text x="273.1" y="361.5">R17</text>
<text x="72.7" y="371.4">AO3400A</text>
<text x="72.7" y="368.2">Q5</text>
<text x="189.1" y="367.8">AO3400A</text>
<text x="305.5" y="368.2">Q2</text>
<text x="55" y="377.1">R15</text>
<text x="171.4" y="376.7">100kΩ</text>
<text x="171.5" y="373.5">R13</text>
<text x="287.9" y="377.1">R18</text>
<text x="306.8" y="373.5">AO3400A</text>
<text x="55" y="380.2">100kΩ</text>
<text x="287.9" y="380.2">100kΩ</text>
</g>
</svg>
